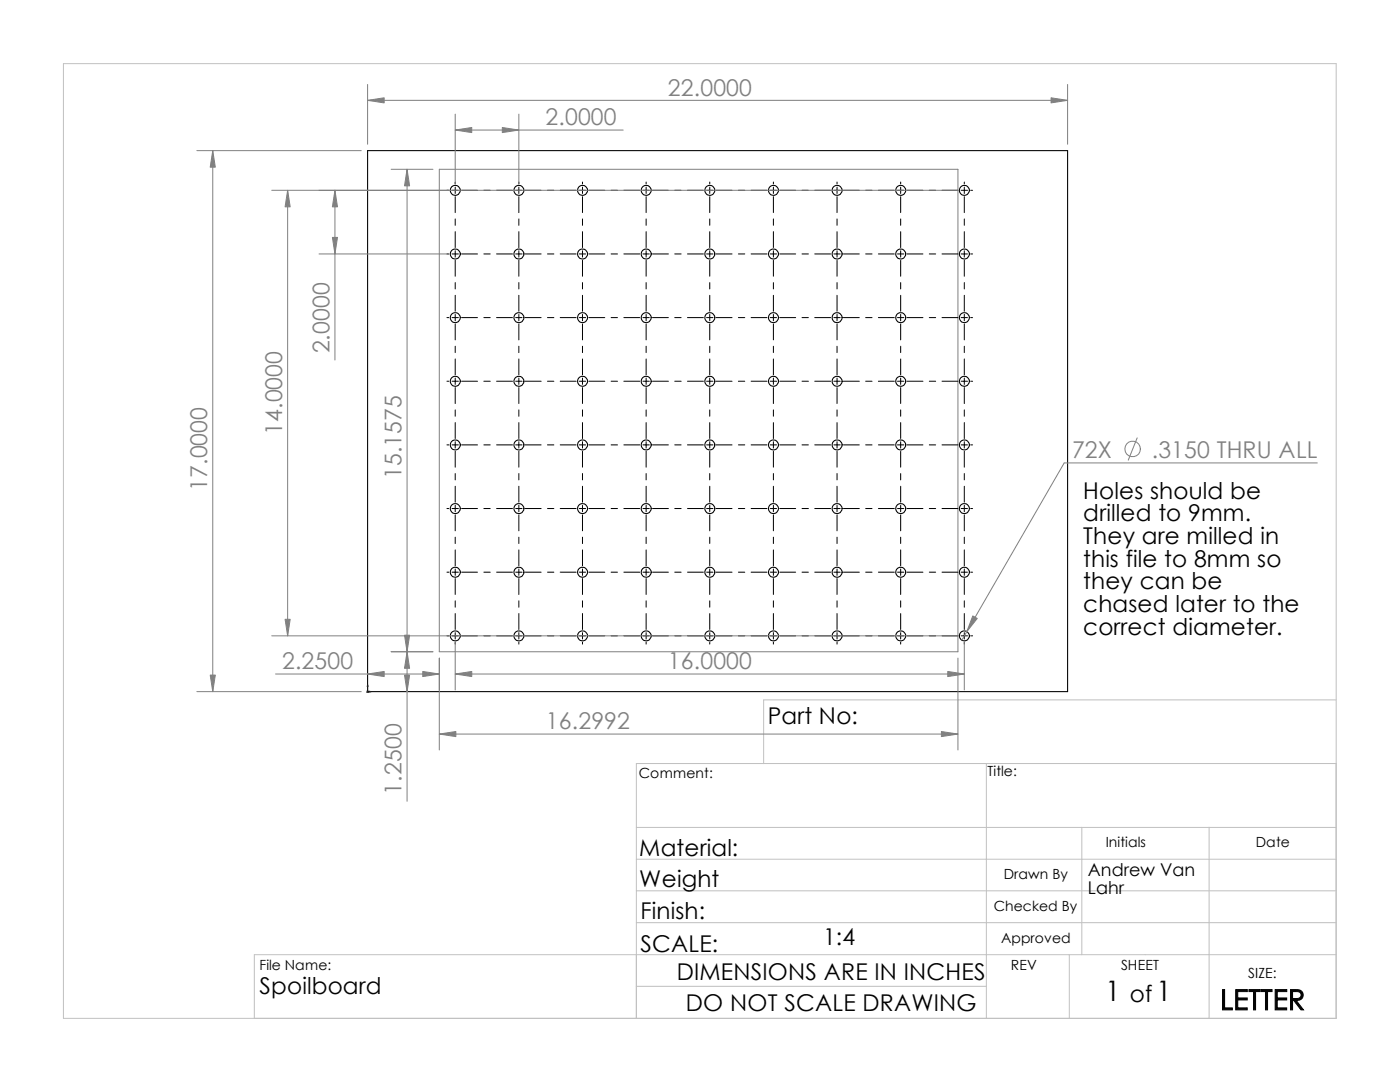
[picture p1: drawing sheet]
<svg xmlns="http://www.w3.org/2000/svg" width="279mm" height="216mm" viewBox="0 0 279 216" stroke-linecap="round" stroke-linejoin="round" font-family="sans-serif">
<g fill="none" stroke="#c0c0c0" stroke-width=".2">
<path d="M12.7 12.7h254v190.5h-254zM266.7 139.7h-114.3v12.7M196.8 152.4v50.8M266.7 152.4h-139.7v50.8M127 177.8h139.7M127 171.4h139.7M127 165.1h139.7M215.9 165.1v25.4M241.3 165.1v38.1M127 184.1h139.7M127 196.8h69.8M213.4 190.5v12.7"/>
<path d="M266.7 190.5h-215.9v12.7"/>
</g>
<g fill="none" stroke="#000" stroke-width=".21">
<path d="M73.4 30.1h139.7v107.9h-139.7z"/>
<circle cx="90.9" cy="38" r="1.01"/>
<circle cx="103.6" cy="38" r="1.01"/>
<circle cx="116.3" cy="38" r="1.01"/>
<circle cx="129" cy="38" r="1.01"/>
<circle cx="141.7" cy="38" r="1.01"/>
<circle cx="154.4" cy="38" r="1.01"/>
<circle cx="167.1" cy="38" r="1.01"/>
<circle cx="179.8" cy="38" r="1.01"/>
<circle cx="192.5" cy="38" r="1.01"/>
<circle cx="90.9" cy="50.7" r="1.01"/>
<circle cx="103.6" cy="50.7" r="1.01"/>
<circle cx="116.3" cy="50.7" r="1.01"/>
<circle cx="129" cy="50.7" r="1.01"/>
<circle cx="141.7" cy="50.7" r="1.01"/>
<circle cx="154.4" cy="50.7" r="1.01"/>
<circle cx="167.1" cy="50.7" r="1.01"/>
<circle cx="179.8" cy="50.7" r="1.01"/>
<circle cx="192.5" cy="50.7" r="1.01"/>
<circle cx="90.9" cy="76.1" r="1.01"/>
<circle cx="90.9" cy="63.4" r="1.01"/>
<circle cx="103.6" cy="63.4" r="1.01"/>
<circle cx="103.6" cy="76.1" r="1.01"/>
<circle cx="116.3" cy="63.4" r="1.01"/>
<circle cx="116.3" cy="76.1" r="1.01"/>
<circle cx="129" cy="76.1" r="1.01"/>
<circle cx="129" cy="63.4" r="1.01"/>
<circle cx="141.7" cy="76.1" r="1.01"/>
<circle cx="141.7" cy="63.4" r="1.01"/>
<circle cx="154.4" cy="76.1" r="1.01"/>
<circle cx="154.4" cy="63.4" r="1.01"/>
<circle cx="167.1" cy="63.4" r="1.01"/>
<circle cx="167.1" cy="76.1" r="1.01"/>
<circle cx="179.8" cy="76.1" r="1.01"/>
<circle cx="179.8" cy="63.4" r="1.01"/>
<circle cx="192.5" cy="76.1" r="1.01"/>
<circle cx="192.5" cy="63.4" r="1.01"/>
<circle cx="90.9" cy="88.8" r="1.01"/>
<circle cx="103.6" cy="88.8" r="1.01"/>
<circle cx="116.3" cy="88.8" r="1.01"/>
<circle cx="129" cy="88.8" r="1.01"/>
<circle cx="141.7" cy="88.8" r="1.01"/>
<circle cx="154.4" cy="88.8" r="1.01"/>
<circle cx="167.1" cy="88.8" r="1.01"/>
<circle cx="179.8" cy="88.8" r="1.01"/>
<circle cx="192.5" cy="88.8" r="1.01"/>
<circle cx="90.9" cy="101.5" r="1.01"/>
<circle cx="90.9" cy="114.2" r="1.01"/>
<circle cx="103.6" cy="114.2" r="1.01"/>
<circle cx="103.6" cy="101.5" r="1.01"/>
<circle cx="116.3" cy="101.5" r="1.01"/>
<circle cx="116.3" cy="114.2" r="1.01"/>
<circle cx="129" cy="114.2" r="1.01"/>
<circle cx="129" cy="101.5" r="1.01"/>
<circle cx="141.7" cy="114.2" r="1.01"/>
<circle cx="141.7" cy="101.5" r="1.01"/>
<circle cx="154.4" cy="114.2" r="1.01"/>
<circle cx="154.4" cy="101.5" r="1.01"/>
<circle cx="167.1" cy="114.2" r="1.01"/>
<circle cx="167.1" cy="101.5" r="1.01"/>
<circle cx="179.8" cy="114.2" r="1.01"/>
<circle cx="179.8" cy="101.5" r="1.01"/>
<circle cx="192.5" cy="101.5" r="1.01"/>
<circle cx="192.5" cy="114.2" r="1.01"/>
<circle cx="90.9" cy="126.9" r="1.01"/>
<circle cx="103.6" cy="126.9" r="1.01"/>
<circle cx="116.3" cy="126.9" r="1.01"/>
<circle cx="129" cy="126.9" r="1.01"/>
<circle cx="141.7" cy="126.9" r="1.01"/>
<circle cx="154.4" cy="126.9" r="1.01"/>
<circle cx="167.1" cy="126.9" r="1.01"/>
<circle cx="179.8" cy="126.9" r="1.01"/>
<circle cx="192.5" cy="126.9" r="1.01"/>
</g>
<g fill="none" stroke="#808080" stroke-width=".2">
<path d="M73.4 16.8v12M213.1 16.8v12M39.3 30.1h32.8M42.5 30.1v107.9M54.2 38h137M57.4 38v88.9M66.8 38v33.8M73.4 20h139.7M78.1 33.8h8.3M81.2 33.8v126.1M87.7 33.8h103.5v96.2h-103.5zM90.8 26h33.6"/>
<path d="M90.8 22.8v13.9M103.5 22.8v13.9M63.7 50.7h25.9M226.9 87.4l-1.7 4.4M262.9 92.4h-50.5l-20.5 35.4M39.3 138h32.8M54.2 126.9h137M55 134.5h32.7M78.1 130h8.3M87.7 131.3v18.3M90.8 134.5h101.6M90.8 128.1v9.6"/>
<path d="M191.2 131.3v18.3M192.4 128.1v9.6M87.7 146.5h103.5"/>
<circle cx="226" cy="89.6" r="1.56"/>
</g>
<g fill="#00f" stroke="#00f" stroke-width=".2">
<path d="M73.7 137.9l.3 .1-.3 .1z"/>
<path d="M73.4 136.7v.3h-.1z"/>
</g>
<path d="M73.2 138h.8M73.2 137.9l.3 .3M73.4 136.7v1.5M73.5 137.9l-.3 .3" fill="none" stroke="#00f" stroke-width=".2"/>
<g fill="none" stroke="#000" stroke-width=".2">
<path d="M89.2 38h.4M90.2 38h1.3M90.8 36.3v.4M90.8 37.3v1.3M90.8 39.2v3.2M92.1 38h3.2M96.6 38h1.2M99.1 38h3.2M102.9 38h1.3M103.5 36.3v.4M103.5 37.3v1.3M103.5 39.2v3.2"/>
<path d="M104.8 38h3.2M109.3 38h1.2M111.8 38h3.2M115.6 38h1.3M116.2 36.3v.4M116.2 37.3v1.3M116.2 39.2v3.2M117.5 38h3.2M122 38h1.2M124.5 38h3.2M128.3 38h1.3M128.9 36.3v.4"/>
<path d="M128.9 37.3v1.3M128.9 39.2v3.2M130.2 38h3.2M134.7 38h1.2M137.2 38h3.2M141 38h1.3M141.6 36.3v.4M141.6 37.3v1.3M141.6 39.2v3.2M142.9 38h3.2M147.4 38h1.2M149.9 38h3.2"/>
<path d="M153.7 38h1.3M154.3 36.3v.4M154.3 37.3v1.3M154.3 39.2v3.2M155.6 38h3.2M160.1 38h1.2M162.6 38h3.2M166.4 38h1.3M167 36.3v.4M167 37.3v1.3M167 39.2v3.2M168.3 38h3.2"/>
<path d="M172.8 38h1.2M175.3 38h3.2M179.1 38h1.3M179.7 36.3v.4M179.7 37.3v1.3M179.7 39.2v3.2M181 38h3.2M185.5 38h1.2M188 38h3.2M191.8 38h1.3M192.4 36.3v.4M192.4 37.3v1.3"/>
<path d="M192.4 39.2v3.2M193.7 38h.4M89.2 50.7h.4M90.2 50.7h1.3M90.8 43.7v1.3M90.8 46.2v3.2M90.8 50v1.3M90.8 51.9v3.2M90.8 56.4v1.3M90.8 58.9v3.2M92.1 50.7h3.2M96.6 50.7h1.2"/>
<path d="M99.1 50.7h3.2M102.9 50.7h1.3M103.5 43.7v1.3M103.5 46.2v3.2M103.5 50v1.3M103.5 51.9v3.2M103.5 56.4v1.3M103.5 58.9v3.2M104.8 50.7h3.2M109.3 50.7h1.2M111.8 50.7h3.2M115.6 50.7h1.3"/>
<path d="M116.2 43.7v1.3M116.2 46.2v3.2M116.2 50v1.3M116.2 51.9v3.2M116.2 56.4v1.3M116.2 58.9v3.2M117.5 50.7h3.2M122 50.7h1.2M124.5 50.7h3.2M128.3 50.7h1.3M128.9 43.7v1.3M128.9 46.2v3.2"/>
<path d="M128.9 50v1.3M128.9 51.9v3.2M128.9 56.4v1.3M128.9 58.9v3.2M130.2 50.7h3.2M134.7 50.7h1.2M137.2 50.7h3.2M141 50.7h1.3M141.6 43.7v1.3M141.6 46.2v3.2M141.6 50v1.3M141.6 51.9v3.2"/>
<path d="M141.6 56.4v1.3M141.6 58.9v3.2M142.9 50.7h3.2M147.4 50.7h1.2M149.9 50.7h3.2M153.7 50.7h1.3M154.3 43.7v1.3M154.3 46.2v3.2M154.3 50v1.3M154.3 51.9v3.2M154.3 56.4v1.3M154.3 58.9v3.2"/>
<path d="M155.6 50.7h3.2M160.1 50.7h1.2M162.6 50.7h3.2M166.4 50.7h1.3M167 43.7v1.3M167 46.2v3.2M167 50v1.3M167 51.9v3.2M167 56.4v1.3M167 58.9v3.2M168.3 50.7h3.2M172.8 50.7h1.2"/>
<path d="M175.3 50.7h3.2M179.1 50.7h1.3M179.7 43.7v1.3M179.7 46.2v3.2M179.7 50v1.3M179.7 51.9v3.2M179.7 56.4v1.3M179.7 58.9v3.2M181 50.7h3.2M185.5 50.7h1.2M188 50.7h3.2M191.8 50.7h1.3"/>
<path d="M192.4 43.7v1.3M192.4 46.2v3.2M192.4 50v1.3M192.4 51.9v3.2M192.4 56.4v1.3M192.4 58.9v3.2M193.7 50.7h.4M89.2 76.1h.4M89.2 63.4h.4M90.2 76.1h1.3M90.2 63.4h1.3M90.8 62.7v1.3"/>
<path d="M90.8 64.6v3.2M90.8 69.1v1.3M90.8 71.6v3.2M90.8 75.4v1.3M90.8 77.3v3.2M92.1 76.1h3.2M92.1 63.4h3.2M96.6 76.1h1.2M96.6 63.4h1.2M99.1 76.1h3.2M99.1 63.4h3.2M102.9 76.1h1.3"/>
<path d="M102.9 63.4h1.3M103.5 62.7v1.3M103.5 64.6v3.2M103.5 69.1v1.3M103.5 71.6v3.2M103.5 75.4v1.3M103.5 77.3v3.2M104.8 76.1h3.2M104.8 63.4h3.2M109.3 76.1h1.2M109.3 63.4h1.2M111.8 76.1h3.2"/>
<path d="M111.8 63.4h3.2M115.6 76.1h1.3M115.6 63.4h1.3M116.2 62.7v1.3M116.2 64.6v3.2M116.2 69.1v1.3M116.2 71.6v3.2M116.2 75.4v1.3M116.2 77.3v3.2M117.5 76.1h3.2M117.5 63.4h3.2M122 76.1h1.2"/>
<path d="M122 63.4h1.2M124.5 76.1h3.2M124.5 63.4h3.2M128.3 76.1h1.3M128.3 63.4h1.3M128.9 62.7v1.3M128.9 64.6v3.2M128.9 69.1v1.3M128.9 71.6v3.2M128.9 75.4v1.3M128.9 77.3v3.2M130.2 76.1h3.2"/>
<path d="M130.2 63.4h3.2M134.7 76.1h1.2M134.7 63.4h1.2M137.2 76.1h3.2M137.2 63.4h3.2M141 76.1h1.3M141 63.4h1.3M141.6 62.7v1.3M141.6 64.6v3.2M141.6 69.1v1.3M141.6 71.6v3.2M141.6 75.4v1.3"/>
<path d="M141.6 77.3v3.2M142.9 76.1h3.2M142.9 63.4h3.2M147.4 76.1h1.2M147.4 63.4h1.2M149.9 76.1h3.2M149.9 63.4h3.2M153.7 76.1h1.3M153.7 63.4h1.3M154.3 62.7v1.3M154.3 64.6v3.2M154.3 69.1v1.3"/>
<path d="M154.3 71.6v3.2M154.3 75.4v1.3M154.3 77.3v3.2M155.6 76.1h3.2M155.6 63.4h3.2M160.1 76.1h1.2M160.1 63.4h1.2M162.6 76.1h3.2M162.6 63.4h3.2M166.4 76.1h1.3M166.4 63.4h1.3M167 62.7v1.3"/>
<path d="M167 64.6v3.2M167 69.1v1.3M167 71.6v3.2M167 75.4v1.3M167 77.3v3.2M168.3 76.1h3.2M168.3 63.4h3.2M172.8 76.1h1.2M172.8 63.4h1.2M175.3 76.1h3.2M175.3 63.4h3.2M179.1 76.1h1.3"/>
<path d="M179.1 63.4h1.3M179.7 62.7v1.3M179.7 64.6v3.2M179.7 69.1v1.3M179.7 71.6v3.2M179.7 75.4v1.3M179.7 77.3v3.2M181 76.1h3.2M181 63.4h3.2M185.5 76.1h1.2M185.5 63.4h1.2M188 76.1h3.2"/>
<path d="M188 63.4h3.2M191.8 76.1h1.3M191.8 63.4h1.3M192.4 62.7v1.3M192.4 64.6v3.2M192.4 69.1v1.3M192.4 71.6v3.2M192.4 75.4v1.3M192.4 77.3v3.2M193.7 76.1h.4M193.7 63.4h.4M89.2 88.8h.4"/>
<path d="M90.2 88.8h1.3M90.8 81.8v1.3M90.8 84.3v3.2M90.8 88.1v1.3M90.8 90v3.2M90.8 94.5v1.3M90.8 97v3.2M92.1 88.8h3.2M96.6 88.8h1.2M99.1 88.8h3.2M102.9 88.8h1.3M103.5 81.8v1.3"/>
<path d="M103.5 84.3v3.2M103.5 88.1v1.3M103.5 90v3.2M103.5 94.5v1.3M103.5 97v3.2M104.8 88.8h3.2M109.3 88.8h1.2M111.8 88.8h3.2M115.6 88.8h1.3M116.2 81.8v1.3M116.2 84.3v3.2M116.2 88.1v1.3"/>
<path d="M116.2 90v3.2M116.2 94.5v1.3M116.2 97v3.2M117.5 88.8h3.2M122 88.8h1.2M124.5 88.8h3.2M128.3 88.8h1.3M128.9 81.8v1.3M128.9 84.3v3.2M128.9 88.1v1.3M128.9 90v3.2M128.9 94.5v1.3"/>
<path d="M128.9 97v3.2M130.2 88.8h3.2M134.7 88.8h1.2M137.2 88.8h3.2M141 88.8h1.3M141.6 81.8v1.3M141.6 84.3v3.2M141.6 88.1v1.3M141.6 90v3.2M141.6 94.5v1.3M141.6 97v3.2M142.9 88.8h3.2"/>
<path d="M147.4 88.8h1.2M149.9 88.8h3.2M153.7 88.8h1.3M154.3 81.8v1.3M154.3 84.3v3.2M154.3 88.1v1.3M154.3 90v3.2M154.3 94.5v1.3M154.3 97v3.2M155.6 88.8h3.2M160.1 88.8h1.2M162.6 88.8h3.2"/>
<path d="M166.4 88.8h1.3M167 81.8v1.3M167 84.3v3.2M167 88.1v1.3M167 90v3.2M167 94.5v1.3M167 97v3.2M168.3 88.8h3.2M172.8 88.8h1.2M175.3 88.8h3.2M179.1 88.8h1.3M179.7 81.8v1.3"/>
<path d="M179.7 84.3v3.2M179.7 88.1v1.3M179.7 90v3.2M179.7 94.5v1.3M179.7 97v3.2M181 88.8h3.2M185.5 88.8h1.2M188 88.8h3.2M191.8 88.8h1.3M192.4 81.8v1.3M192.4 84.3v3.2M192.4 88.1v1.3"/>
<path d="M192.4 90v3.2M192.4 94.5v1.3M192.4 97v3.2M193.7 88.8h.4M89.2 114.2h.4M89.2 101.5h.4M90.2 114.2h1.3M90.2 101.5h1.3M90.8 100.8v1.3M90.8 102.7v3.2M90.8 107.2v1.3M90.8 109.7v3.2"/>
<path d="M90.8 113.5v1.3M90.8 115.4v3.2M90.8 119.9v1.3M92.1 114.2h3.2M92.1 101.5h3.2M96.6 114.2h1.2M96.6 101.5h1.2M99.1 114.2h3.2M99.1 101.5h3.2M102.9 114.2h1.3M102.9 101.5h1.3M103.5 100.8v1.3"/>
<path d="M103.5 102.7v3.2M103.5 107.2v1.3M103.5 109.7v3.2M103.5 113.5v1.3M103.5 115.4v3.2M103.5 119.9v1.3M104.8 114.2h3.2M104.8 101.5h3.2M109.3 114.2h1.2M109.3 101.5h1.2M111.8 114.2h3.2M111.8 101.5h3.2"/>
<path d="M115.6 114.2h1.3M115.6 101.5h1.3M116.2 100.8v1.3M116.2 102.7v3.2M116.2 107.2v1.3M116.2 109.7v3.2M116.2 113.5v1.3M116.2 115.4v3.2M116.2 119.9v1.3M117.5 114.2h3.2M117.5 101.5h3.2M122 114.2h1.2"/>
<path d="M122 101.5h1.2M124.5 114.2h3.2M124.5 101.5h3.2M128.3 114.2h1.3M128.3 101.5h1.3M128.9 100.8v1.3M128.9 102.7v3.2M128.9 107.2v1.3M128.9 109.7v3.2M128.9 113.5v1.3M128.9 115.4v3.2M128.9 119.9v1.3"/>
<path d="M130.2 114.2h3.2M130.2 101.5h3.2M134.7 114.2h1.2M134.7 101.5h1.2M137.2 114.2h3.2M137.2 101.5h3.2M141 114.2h1.3M141 101.5h1.3M141.6 100.8v1.3M141.6 102.7v3.2M141.6 107.2v1.3M141.6 109.7v3.2"/>
<path d="M141.6 113.5v1.3M141.6 115.4v3.2M141.6 119.9v1.3M142.9 114.2h3.2M142.9 101.5h3.2M147.4 114.2h1.2M147.4 101.5h1.2M149.9 114.2h3.2M149.9 101.5h3.2M153.7 114.2h1.3M153.7 101.5h1.3M154.3 100.8v1.3"/>
<path d="M154.3 102.7v3.2M154.3 107.2v1.3M154.3 109.7v3.2M154.3 113.5v1.3M154.3 115.4v3.2M154.3 119.9v1.3M155.6 114.2h3.2M155.6 101.5h3.2M160.1 114.2h1.2M160.1 101.5h1.2M162.6 114.2h3.2M162.6 101.5h3.2"/>
<path d="M166.4 114.2h1.3M166.4 101.5h1.3M167 100.8v1.3M167 102.7v3.2M167 107.2v1.3M167 109.7v3.2M167 113.5v1.3M167 115.4v3.2M167 119.9v1.3M168.3 114.2h3.2M168.3 101.5h3.2M172.8 114.2h1.2"/>
<path d="M172.8 101.5h1.2M175.3 114.2h3.2M175.3 101.5h3.2M179.1 114.2h1.3M179.1 101.5h1.3M179.7 100.8v1.3M179.7 102.7v3.2M179.7 107.2v1.3M179.7 109.7v3.2M179.7 113.5v1.3M179.7 115.4v3.2M179.7 119.9v1.3"/>
<path d="M181 114.2h3.2M181 101.5h3.2M185.5 114.2h1.2M185.5 101.5h1.2M188 114.2h3.2M188 101.5h3.2M191.8 114.2h1.3M191.8 101.5h1.3M192.4 100.8v1.3M192.4 102.7v3.2M192.4 107.2v1.3M192.4 109.7v3.2"/>
<path d="M192.4 113.5v1.3M192.4 115.4v3.2M192.4 119.9v1.3M193.7 114.2h.4M193.7 101.5h.4M89.2 126.9h.4M90.2 126.9h1.3M90.8 122.4v3.2M90.8 126.2v1.3M90.8 128.1v.4M92.1 126.9h3.2M96.6 126.9h1.2"/>
<path d="M99.1 126.9h3.2M102.9 126.9h1.3M103.5 122.4v3.2M103.5 126.2v1.3M103.5 128.1v.4M104.8 126.9h3.2M109.3 126.9h1.2M111.8 126.9h3.2M115.6 126.9h1.3M116.2 122.4v3.2M116.2 126.2v1.3M116.2 128.1v.4"/>
<path d="M117.5 126.9h3.2M122 126.9h1.2M124.5 126.9h3.2M128.3 126.9h1.3M128.9 122.4v3.2M128.9 126.2v1.3M128.9 128.1v.4M130.2 126.9h3.2M134.7 126.9h1.2M137.2 126.9h3.2M141 126.9h1.3M141.6 122.4v3.2"/>
<path d="M141.6 126.2v1.3M141.6 128.1v.4M142.9 126.9h3.2M147.4 126.9h1.2M149.9 126.9h3.2M153.7 126.9h1.3M154.3 122.4v3.2M154.3 126.2v1.3M154.3 128.1v.4M155.6 126.9h3.2M160.1 126.9h1.2M162.6 126.9h3.2"/>
<path d="M166.4 126.9h1.3M167 122.4v3.2M167 126.2v1.3M167 128.1v.4M168.3 126.9h3.2M172.8 126.9h1.2M175.3 126.9h3.2M179.1 126.9h1.3M179.7 122.4v3.2M179.7 126.2v1.3M179.7 128.1v.4M181 126.9h3.2"/>
<path d="M185.5 126.9h1.2M188 126.9h3.2M191.8 126.9h1.3M192.4 122.4v3.2M192.4 126.2v1.3M192.4 128.1v.4M193.7 126.9h.4"/>
</g>
<g fill="#808080" stroke="#808080" stroke-width=".2">
<path d="M81.2 130l.5 3.3h-1z"/>
<path d="M90.8 134.5l3.3-.5v1z"/>
<path d="M194.1 122.9l.9 .5-2 2.6z"/>
<path d="M87.7 146.5l3.3-.5v1z"/>
<path d="M66.3 47.4h1.1l-.6 3.3z"/>
<path d="M66.8 38l.6 3.3h-1.1z"/>
<path d="M73.4 20l3.3-.5v1z"/>
<path d="M209.8 19.5l3.3 .5-3.3 .5z"/>
<path d="M187.9 146l3.3 .5-3.3 .5z"/>
<path d="M80.7 134.7h1l-.5 3.3z"/>
<path d="M42.5 30.1l.5 3.3h-1z"/>
<path d="M42 134.7h1l-.5 3.3z"/>
<path d="M57.4 38l.5 3.3h-1z"/>
<path d="M56.9 123.6h1l-.5 3.3z"/>
<path d="M189.1 134l3.3 .5-3.3 .5z"/>
<path d="M80.7 126.7h1l-.5 3.3z"/>
<path d="M81.2 33.8l.5 3.3h-1z"/>
<path d="M90.8 26l3.3-.6v1.1z"/>
<path d="M100.2 25.4l3.3 .6-3.3 .5z"/>
<path d="M84.4 134l3.3 .5-3.3 .5z"/>
<path d="M73.4 134.5l3.3-.5v1z"/>
</g>
<g font-size="5.6">
<text x="220.6" y="199.7">1</text>
<text x="230.8" y="199.7">1</text>
<text x="243.5" y="201.5">LETTER</text>
</g>
<g font-size="4.6" fill="#808080">
<text x="133.3" y="19.1">22.0000</text>
<text x="108.9" y="25">2.0000</text>
<text x="65.7" y="70.5" transform="rotate(-90 65.7 70.5)">2.0000</text>
<text x="56.3" y="86.8" transform="rotate(-90 56.3 86.8)">14.0000</text>
<text x="80.1" y="95.6" transform="rotate(-90 80.1 95.6)">15.1575</text>
<text x="213.9" y="91.4">72X</text>
<text x="229.9" y="91.4">.3150 THRU ALL</text>
<text x="41.4" y="98" transform="rotate(-90 41.4 98)">17.0000</text>
<text x="56.3" y="133.6">2.2500</text>
<text x="133.3" y="133.6">16.0000</text>
<text x="109" y="145.5">16.2992</text>
<text x="80.1" y="158.6" transform="rotate(-90 80.1 158.6)">1.2500</text>
</g>
<g font-size="4.6">
<text x="216.2" y="99.5">Holes should be</text>
<text x="216.2" y="104">drilled to 9mm.</text>
<text x="216.2" y="108.5">They are milled in</text>
<text x="216.2" y="113.1">this file to 8mm so</text>
<text x="216.2" y="117.6">they can be</text>
<text x="216.2" y="122.1">chased later to the</text>
<text x="216.2" y="126.7">correct diameter.</text>
<text x="153.2" y="144.4">Part No:</text>
<text x="127.6" y="170.8">Material:</text>
<text x="127.6" y="176.9">Weight</text>
<text x="127.8" y="183.3">Finish:</text>
<text x="127.8" y="189.9">SCALE:</text>
<text x="164.3" y="188.5">1:4</text>
<text x="135.1" y="195.5">DIMENSIONS ARE IN INCHES</text>
<text x="51.8" y="198.2">Spoilboard</text>
<text x="136.9" y="201.8">DO NOT SCALE DRAWING</text>
<text x="225.5" y="199.9">of</text>
</g>
<g font-size="3.5">
<text x="217.1" y="178.4">Lahr</text>
<text x="217.1" y="174.9">Andrew Van</text>
</g>
<g font-size="2.8">
<text x="127.5" y="155.2">Comment:</text>
<text x="197.1" y="154.9">Title:</text>
<text x="220.7" y="169.1">Initials</text>
<text x="250.6" y="169.1">Date</text>
<text x="200.3" y="175.3">Drawn By</text>
<text x="198.3" y="181.9">Checked By</text>
<text x="199.8" y="188.1">Approved</text>
<text x="51.8" y="193.5">File Name:</text>
<text x="201.8" y="193.5">REV</text>
<text x="223.7" y="193.5">SHEET</text>
<text x="249.1" y="195.1">SIZE:</text>
</g>
</svg>
